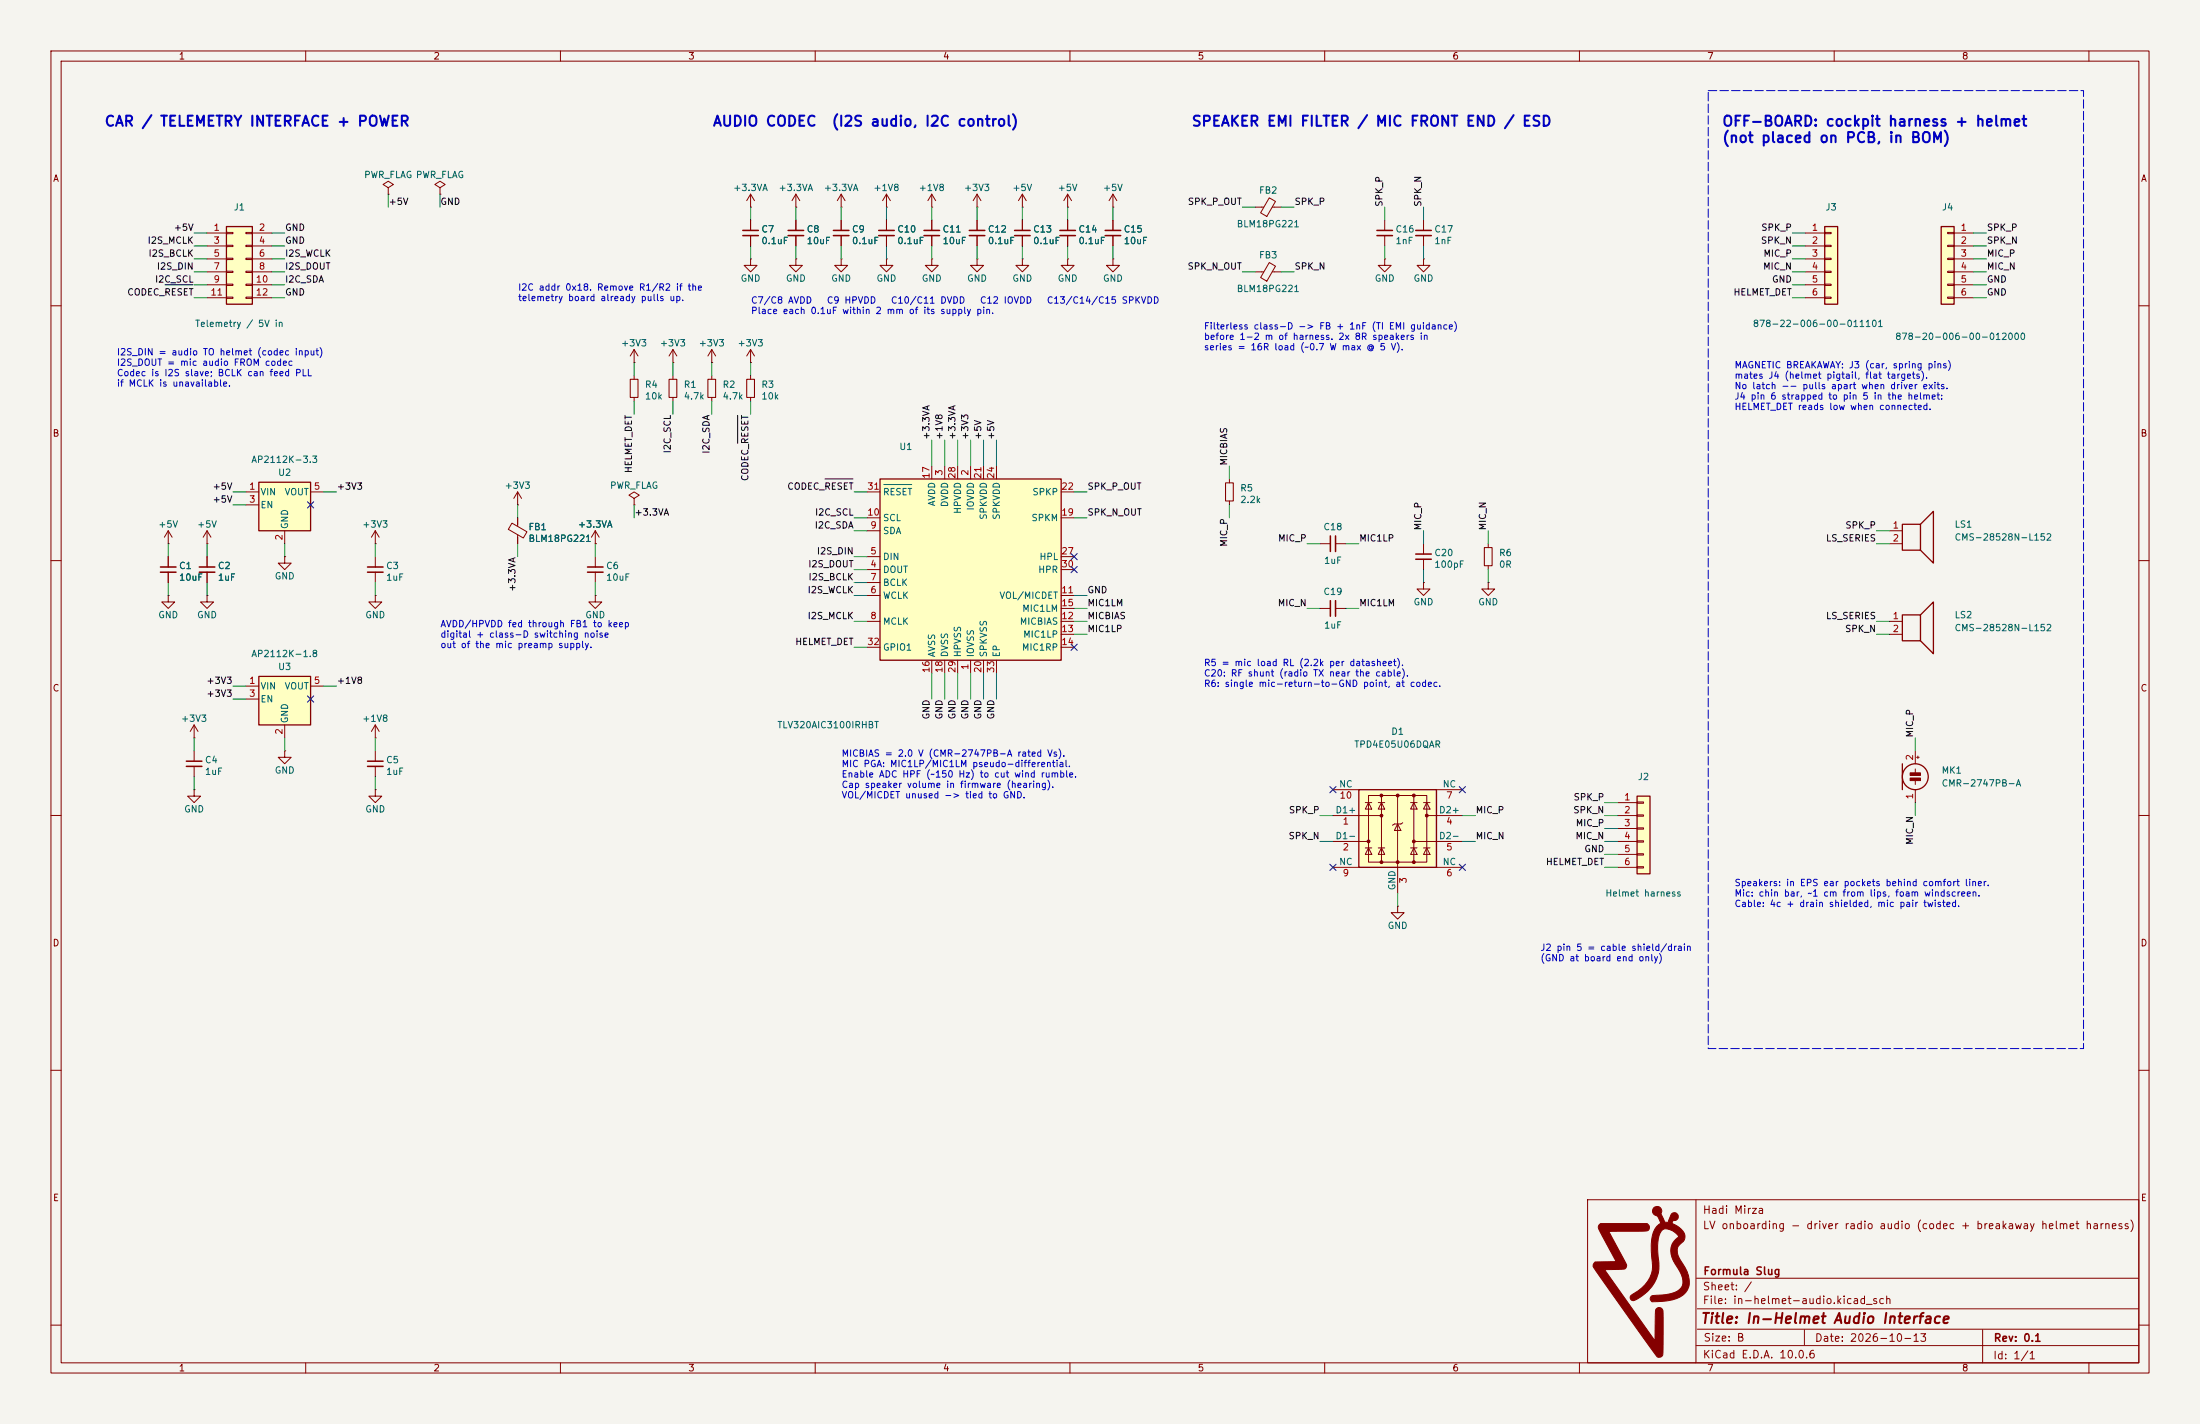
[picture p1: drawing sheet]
<svg xmlns="http://www.w3.org/2000/svg" width="432mm" height="279mm" viewBox="0 0 432 279" stroke-linecap="round" stroke-linejoin="round" font-family="sans-serif">
<path d="M0 0h431.8v279.4h-431.8z" fill="#f5f4ef" stroke="#f5f4ef" stroke-width=".2"/>
<g fill="none" stroke="#840000" stroke-width=".2">
<path d="M10 10h411.8v259.4h-411.8zM12 12h407.8v255.4h-407.8zM60 10v2M110 10v2M160 10v2M210 10v2M260 10v2M310 10v2M360 10v2M410 10v2M76.2 36.8l1-.6-1-.6-1 .6 1 .6v1.3M76.2 38.1h.1"/>
<path d="M86.4 36.8l1-.6-1-.6-1.1 .6 1.1 .6v1.3M86.4 38.1h.1M156.2 43.2v2M156.2 46.2v2.1M246.4 53.3h1.6M249.1 51.5l1.2 .7-1.7 3-1.2-.7zM249.7 53.3h1.8M271.8 43.2v2M271.8 46.2v2.1M279.4 43.2v2M279.4 46.2v2.1M10 60h2"/>
<path d="M419.8 60h2M10 110h2M259.1 106.7h2M259.1 119.4h2M262.1 106.7h2.1M262.1 119.4h2.1M370.8 104.1h2.6M370.8 106.7h2.6M419.8 110h2M370.8 121.9h2.6M370.8 124.5h2.6M10 160h2"/>
<path d="M38.1 147.3v2.1M38.1 150.4v2M375.9 147.3v2.6M375.9 150.9v.7M375.9 153.2v.7M375.9 154.9v2.6M376.2 148.6h.5M376.4 148.3v.5M419.8 160h2M10 210h2M419.8 210h2M311.6 235.4h108.2v32h-108.2z"/>
<path d="M332.9 235.4v32M10 260h2M332.9 250.8h86.8M333.1 256.8h86.6M419.8 260h2M60 267.4v2M110 267.4v2M160 267.4v2M210 267.4v2M260 267.4v2M310 267.4v2M332.9 264h86.9"/>
<path d="M333.1 260.8h86.6M354.2 260.9v3M360 267.4v2M389.1 260.9v6.5M410 267.4v2"/>
</g>
<g fill="#840000" stroke="#840000" stroke-width=".2">
<path d="M313.9 240.3l.2-.2h9.2a.82 .82 0 0 1 .4 1 .82 .82 0 0 1-1.1 .5l-6.8 .1 3.4 6.4a.72 .72 0 0 1-.8 .9l-3.5 .1 9.9 14 .1-5.5a.78 .78 0 0 1 .7-1 .78 .78 0 0 1 .8 .9v7.6a.84 .84 0 0 1-.2 1 .84 .84 0 0 1-1 .1l-12.5-17.7v-.4l.4-.5 4.1-.1-3.4-6.2a.8 .8 0 0 1 .1-1z"/>
<path d="M324.6 237a.93 .93 0 0 1 1.2-.1 .93 .93 0 0 1 .2 1.3l.5 1.1a.56 .56 0 0 0 .3 .5 .56 .56 0 0 0 .6 0l.4-.9a.82 .82 0 0 1 .7-1 .82 .82 0 0 1 .9 .8 .88 .88 0 0 1-1 .8l-.2 .6a4 4 0 0 1 2.5 2.4 1.93 1.93 0 0 1-1 1.7 2.38 2.38 0 0 0 .1 3.1 6.2 6.2 0 0 1 1.7 5.1 3.8 3.8 0 0 1-3.2 2.6l-2 .3-2.1 .1a.72 .72 0 0 1-.2-.9 .72 .72 0 0 1 .9-.3 7 7 0 0 0 4.8-1.3 2.65 2.65 0 0 0 0-3.4 8.3 8.3 0 0 1-1.8-4.1 3.8 3.8 0 0 1 1.6-2.8 3.2 3.2 0 0 0-2.8-1.5 2.7 2.7 0 0 0-1.3 2.6v2.5a7.4 7.4 0 0 1-3.9 8.6l-.4 .2a.66 .66 0 0 1-1 0 .66 .66 0 0 1 .3-1 6.4 6.4 0 0 0 3.9-5.7l-.1-1.4a14 14 0 0 1 .3-5.1 3.2 3.2 0 0 1 1.5-1.8l-.7-1.4a.98 .98 0 0 1-.7-1.6z"/>
<path d="M374.9 151.6h2v.5h-2z"/>
<path d="M374.9 152.7h2v.5h-2z"/>
</g>
<path d="M154.7 45.2h3M154.7 46.2h3M270.3 45.2h3M270.3 46.2h3M277.9 45.2h3M277.9 46.2h3M261.1 105.2v3M261.1 117.9v3M262.1 105.2v3M262.1 117.9v3M36.6 149.4h3M36.6 150.4h3" fill="none" stroke="#840000" stroke-width=".3"/>
<g fill="none" stroke="#840000" stroke-width=".25">
<path d="M373.4 102.9h3.5v5.1h-3.5zM376.9 102.9l2.6-2.6v10.2l-2.6-2.5M373.4 120.7h3.5v5h-3.5zM376.9 120.7l2.6-2.6v10.2l-2.6-2.6M373.4 149.9v5"/>
<circle cx="375.9" cy="152.4" r="2.54"/>
</g>
<path d="M44.4 44.5h5.1v15.2h-5.1z" fill="#ffffc2"/>
<path d="M44.4 44.5h5.1v15.2h-5.1z" fill="none" stroke="#840000" stroke-width=".25"/>
<g fill="none" stroke="#840000" stroke-width=".2">
<path d="M200.7 38.1l-.8 1.3M200.7 38.1l.7 1.3M200.7 38.1v2.5M209.5 38.1v2.5M209.5 38.1l-.7 1.3M209.5 38.1l.8 1.3M218.4 38.1v2.5M218.4 38.1l-.7 1.3M218.4 38.1l.8 1.3M249.1 38.8l1.2 .7-1.7 3-1.2-.7zM40.6 45.7h3.8M40.6 48.3h3.8"/>
<path d="M40.6 50.8h3.8M40.6 53.3h3.8M40.6 55.9h3.8M40.6 58.4h3.8M44.4 45.6h1.3v.2h-1.3zM44.4 48.1h1.3v.3h-1.3zM44.4 50.7h1.3v.2h-1.3zM44.4 53.2h1.3v.3h-1.3zM44.4 55.8h1.3v.2h-1.3zM44.4 58.3h1.3v.2h-1.3zM48.3 45.6h1.2v.2h-1.2zM48.3 48.1h1.2v.3h-1.2z"/>
<path d="M48.3 50.7h1.2v.2h-1.2zM48.3 53.2h1.2v.3h-1.2zM48.3 55.8h1.2v.2h-1.2zM48.3 58.3h1.2v.2h-1.2zM49.5 45.7h3.8M49.5 48.3h3.8M49.5 50.8h3.8M49.5 53.3h3.8M49.5 55.9h3.8M49.5 58.4h3.8M200.7 40.6h.1M200.7 50.8v1.3h1.2l-1.2 1.2-1.3-1.2h1.3"/>
<path d="M200.7 50.8h.1M200.7 43.2v2M200.7 46.2v2.1M209.5 50.8v1.3h1.3l-1.3 1.2-1.2-1.2h1.2M209.5 50.8h.1M209.5 40.6h.1M209.5 43.2v2M209.5 46.2v2.1M218.4 40.6h.1M218.4 50.8v1.3h1.3l-1.3 1.2-1.2-1.2h1.2M218.4 50.8h.1M218.4 43.2v2"/>
<path d="M218.4 46.2v2.1M246.4 40.6h1.6M249.7 40.6h1.8M240.5 94.7h1.6v3.6h-1.6zM241.3 94v.7M241.3 98.3v.8"/>
</g>
<path d="M199.1 45.2h3.1M199.1 46.2h3.1M208 45.2h3.1M208 46.2h3.1M216.9 45.2h3.1M216.9 46.2h3.1" fill="none" stroke="#840000" stroke-width=".3"/>
<path d="M172.7 94h35.6v35.5h-35.6z" fill="#ffffc2"/>
<path d="M172.7 94h35.6v35.5h-35.6z" fill="none" stroke="#840000" stroke-width=".25"/>
<g fill="none" stroke="#840000" stroke-width=".2">
<path d="M271.8 50.8v1.3h1.2l-1.2 1.2-1.3-1.2h1.3M271.8 50.8h.1M279.4 50.8v1.3h1.3l-1.3 1.2-1.3-1.2h1.3M279.4 50.8h.1M170.2 96.5h2.5M182.9 91.4v2.6M185.4 91.4v2.6M188 91.4v2.6M190.5 91.4v2.6M193 91.4v2.6M195.6 91.4v2.6M208.3 96.5h2.5"/>
<path d="M170.2 111.8h2.5M170.2 109.2h2.5M170.2 116.8h2.5M170.2 114.3h2.5M170.2 104.1h2.5M170.2 101.6h2.5M208.3 111.8h2.5M208.3 109.2h2.5M208.3 116.8h2.5M208.3 101.6h2.5M208.3 119.4h2.5M170.2 121.9h2.5"/>
<path d="M170.2 127h2.5M182.9 129.5v2.6M185.4 129.5v2.6M188 129.5v2.6M190.5 129.5v2.6M193 129.5v2.6M195.6 129.5v2.6M208.3 121.9h2.5M208.3 124.5h2.5M208.3 127h2.5M274.3 177.8v1.3h1.3l-1.3 1.2-1.3-1.2h1.3M274.3 177.8h.1"/>
</g>
<path d="M173.5 95.1h5.4" fill="none" stroke="#006464" stroke-width=".2"/>
<path d="M266.7 154.9h15.2v15.3h-15.2z" fill="#ffffc2"/>
<g fill="none" stroke="#840000" stroke-width=".2">
<path d="M279.4 114.3v1.3h1.3l-1.3 1.2-1.3-1.2h1.3M279.4 114.3h.1M279.4 106.7v2M279.4 109.7v2.1M291.3 107.4h1.6v3.6h-1.6zM292.1 114.3v1.3h1.3l-1.3 1.2-1.3-1.2h1.3M292.1 114.3h.1M292.1 106.7v.7M292.1 111v.8M261.6 154.9h5.1M268 157.5h1.2M268.6 156.1h11.4v13.1h-11.4z"/>
<path d="M268.6 157.5l.6 1.3h-1.2zM270.5 157.5h1.3M271.1 157.5l.7 1.3h-1.3zM271.1 156.1v13.1M274.3 156.1v19.2M276.9 157.5h1.2M277.5 157.5l.6 1.3h-1.2zM277.5 156.1v13.1M279.4 157.5h1.3M280 157.5l.7 1.3h-1.3zM281.9 154.9h5.1M261.6 160h9.5"/>
<path d="M261.6 165.1h7M261.6 170.2h5.1M268 166.4h1.2M268.6 166.4l.6 1.2h-1.2zM270.5 166.4h1.3M271.1 166.4l.7 1.2h-1.3zM274.3 161.7l.7 1.2h-1.3zM275.3 161.4l-.3 .3h-1.3l-.4 .2M276.9 166.4h1.2M277.5 166.4l.6 1.2h-1.2zM277.5 165.1h9.5M279.4 166.4h1.3"/>
<path d="M280 166.4l.7 1.2h-1.3zM280 160h7M281.9 170.2h5.1"/>
</g>
<path d="M266.7 154.9h15.2v15.3h-15.2z" fill="none" stroke="#840000" stroke-width=".25"/>
<g fill="#840000" stroke="#840000" stroke-width=".2">
<circle cx="268.6" cy="165.1" r=".28"/>
<circle cx="271.1" cy="156.1" r=".28"/>
<circle cx="271.1" cy="160" r=".28"/>
<circle cx="271.1" cy="169.2" r=".28"/>
<circle cx="274.3" cy="156.1" r=".28"/>
<circle cx="274.3" cy="169.2" r=".28"/>
<circle cx="277.5" cy="156.1" r=".28"/>
<circle cx="277.5" cy="165.1" r=".28"/>
<circle cx="277.5" cy="169.2" r=".28"/>
<circle cx="280" cy="160" r=".28"/>
</g>
<path d="M277.9 108.7h3M277.9 109.7h3" fill="none" stroke="#840000" stroke-width=".3"/>
<path d="M321.3 156.2h2.5v15.3h-2.5z" fill="#ffffc2"/>
<path d="M321.3 156.2h2.5v15.3h-2.5z" fill="none" stroke="#840000" stroke-width=".25"/>
<path d="M317.5 157.5h3.8M321.3 157.4h1.3v.2h-1.3zM321.3 159.9h1.3v.2h-1.3zM317.5 160h3.8M317.5 162.6h3.8M317.5 165.1h3.8M317.5 167.6h3.8M317.5 170.2h3.8M321.3 162.4h1.3v.3h-1.3zM321.3 165h1.3v.2h-1.3zM321.3 167.5h1.3v.3h-1.3zM321.3 170.1h1.3v.2h-1.3z" fill="none" stroke="#840000" stroke-width=".2"/>
<path d="M358.1 44.5h2.6v15.2h-2.6z" fill="#ffffc2"/>
<path d="M358.1 44.5h2.6v15.2h-2.6z" fill="none" stroke="#840000" stroke-width=".25"/>
<path d="M354.3 45.7h3.8M354.3 48.3h3.8M354.3 50.8h3.8M354.3 53.3h3.8M354.3 55.9h3.8M354.3 58.4h3.8M358.1 45.6h1.3v.2h-1.3zM358.1 48.1h1.3v.3h-1.3zM358.1 50.7h1.3v.2h-1.3zM358.1 53.2h1.3v.3h-1.3zM358.1 55.8h1.3v.2h-1.3zM358.1 58.3h1.3v.2h-1.3z" fill="none" stroke="#840000" stroke-width=".2"/>
<path d="M381 44.5h2.5v15.2h-2.5z" fill="#ffffc2"/>
<path d="M381 44.5h2.5v15.2h-2.5z" fill="none" stroke="#840000" stroke-width=".25"/>
<g fill="none" stroke="#840000" stroke-width=".2">
<path d="M147.3 50.8v1.3h1.3l-1.3 1.2-1.3-1.2h1.3M147.3 50.8h.1M147.3 43.2v2M147.3 46.2v2.1M156.2 50.8v1.3h1.3l-1.3 1.2-1.3-1.2h1.3M156.2 50.8h.1M165.1 50.8v1.3h1.3l-1.3 1.2-1.3-1.2h1.3M165.1 50.8h.1M165.1 43.2v2M165.1 46.2v2.1M174 50.8v1.3h1.3l-1.3 1.2-1.3-1.2h1.3M174 50.8h.1"/>
<path d="M174 43.2v2M174 46.2v2.1M182.9 50.8v1.3h1.2l-1.2 1.2-1.3-1.2h1.3M182.9 50.8h.1M191.8 50.8v1.3h1.2l-1.2 1.2-1.3-1.2h1.3M191.8 50.8h.1M382.3 45.6h1.2v.2h-1.2zM382.3 48.1h1.2v.3h-1.2zM382.3 50.7h1.2v.2h-1.2zM382.3 53.2h1.2v.3h-1.2zM382.3 55.8h1.2v.2h-1.2zM382.3 58.3h1.2v.2h-1.2z"/>
<path d="M383.5 45.7h3.8M383.5 48.3h3.8M383.5 50.8h3.8M383.5 53.3h3.8M383.5 55.9h3.8M383.5 58.4h3.8M124.5 71.1h.1M124.5 68.6l-.8 1.3M124.5 68.6l.7 1.3M124.5 68.6v2.5M132.1 71.1h.1M132.1 68.6l-.8 1.3"/>
<path d="M132.1 68.6l.7 1.3M132.1 68.6v2.5M138.9 74.4h1.6v3.6h-1.6zM139.7 71.1h.1M139.7 68.6l-.8 1.3M139.7 68.6l.8 1.3M139.7 68.6v2.5M139.7 73.7v.7M139.7 78v.7M146.6 74.4h1.5v3.6h-1.5zM147.3 71.1h.1M147.3 68.6v2.5"/>
<path d="M147.3 73.7v.7M147.3 78v.7M147.3 68.6l-.7 1.3M147.3 68.6l.8 1.3M101.6 99.1h.1M101.6 96.5l-.8 1.3M101.6 96.5l.8 1.3M101.6 96.5v2.6M100.5 102.6l2.9 1.7-.7 1.3-2.9-1.7zM101.6 101.6v1.7M101.6 104.9v1.8M116.8 116.8v1.3h1.3l-1.3 1.3-1.2-1.3h1.2"/>
<path d="M116.8 116.8h.1M116.8 106.7h.1M116.8 104.1l-.7 1.3M116.8 104.1l.8 1.3M116.8 104.1v2.6M116.8 109.2v2.1M116.8 112.3v2M73.7 144.8h.1M73.7 154.9v1.3h1.2l-1.2 1.3-1.3-1.3h1.3M73.7 154.9h.1M73.7 142.2v2.6M73.7 147.3v2.1"/>
<path d="M73.7 150.4v2M73.7 142.2l-.8 1.3M73.7 142.2l.7 1.3"/>
</g>
<path d="M145.8 45.2h3M145.8 46.2h3M163.6 45.2h3M163.6 46.2h3M172.5 45.2h3M172.5 46.2h3M115.3 111.3h3.1M115.3 112.3h3.1M72.1 149.4h3.1M72.1 150.4h3.1" fill="none" stroke="#840000" stroke-width=".3"/>
<path d="M50.8 94.6h10.2v9.5h-10.2z" fill="#ffffc2"/>
<path d="M50.8 94.6h10.2v9.5h-10.2z" fill="none" stroke="#840000" stroke-width=".25"/>
<g fill="none" stroke="#840000" stroke-width=".2">
<path d="M147.3 38.1l-.7 1.3M147.3 38.1l.8 1.3M147.3 38.1v2.5M156.2 38.1l-.8 1.3M156.2 38.1l.8 1.3M156.2 38.1v2.5M165.1 38.1l-.8 1.3M165.1 38.1l.8 1.3M165.1 38.1v2.5M174 38.1l-.8 1.3M174 38.1l.8 1.3M174 38.1v2.5"/>
<path d="M182.9 38.1v2.5M182.9 38.1l-.8 1.3M182.9 38.1l.7 1.3M191.8 38.1v2.5M191.8 38.1l-.8 1.3M191.8 38.1l.7 1.3M147.3 40.6h.1M156.2 40.6h.1M165.1 40.6h.1M174 40.6h.1M182.9 40.6h.1M182.9 43.2v2"/>
<path d="M182.9 46.2v2.1M191.8 40.6h.1M191.8 43.2v2M191.8 46.2v2.1M123.7 74.4h1.5v3.6h-1.5zM124.5 73.7v.7M124.5 78v.7M131.3 74.4h1.5v3.6h-1.5zM132.1 73.7v.7M132.1 78v.7M48.3 96.5h2.5M48.3 99.1h2.5"/>
<path d="M61 96.5h2.5M124.5 97.8l1-.6-1-.7-1.1 .7 1.1 .6v1.3M124.5 99.1h.1M33 106.7h.1M33 116.8v1.3h1.3l-1.3 1.3-1.3-1.3h1.3M33 116.8h.1M33 104.1l-.7 1.3M33 104.1l.8 1.3M33 104.1v2.6M33 109.2v2.1M33 112.3v2M40.6 106.7h.1"/>
<path d="M40.6 116.8v1.3h1.3l-1.3 1.3-1.2-1.3h1.2M40.6 116.8h.1M40.6 104.1v2.6M40.6 109.2v2.1M40.6 112.3v2M40.6 104.1l-.7 1.3M40.6 104.1l.8 1.3M55.9 109.2v1.3h1.2l-1.2 1.3-1.3-1.3h1.3M55.9 109.2h.1M55.9 104.1v2.6M73.7 106.7h.1M73.7 116.8v1.3h1.2l-1.2 1.3-1.3-1.3h1.3"/>
<path d="M73.7 116.8h.1M73.7 104.1v2.6M73.7 109.2v2.1M73.7 112.3v2M73.7 104.1l-.8 1.3M73.7 104.1l.7 1.3M38.1 154.9v1.3h1.3l-1.3 1.3-1.3-1.3h1.3M38.1 154.9h.1"/>
</g>
<path d="M181.4 45.2h3M181.4 46.2h3M190.2 45.2h3.1M190.2 46.2h3.1M31.5 111.3h3M31.5 112.3h3M39.1 111.3h3.1M39.1 112.3h3.1M72.1 111.3h3.1M72.1 112.3h3.1" fill="none" stroke="#840000" stroke-width=".3"/>
<path d="M50.8 132.7h10.2v9.5h-10.2z" fill="#ffffc2"/>
<path d="M50.8 132.7h10.2v9.5h-10.2z" fill="none" stroke="#840000" stroke-width=".25"/>
<g fill="none" stroke="#840000" stroke-width=".2">
<path d="M147.3 43.2v2M147.3 46.2v2.1M156.2 43.2v2M156.2 46.2v2.1M165.1 43.2v2M165.1 46.2v2.1M174 43.2v2M174 46.2v2.1M182.9 43.2v2M182.9 46.2v2.1M191.8 43.2v2M191.8 46.2v2.1"/>
<path d="M200.7 43.2v2M200.7 46.2v2.1M209.5 43.2v2M209.5 46.2v2.1M218.4 43.2v2M218.4 46.2v2.1M33 109.2v2.1M33 112.3v2M40.6 109.2v2.1M40.6 112.3v2M101.6 101.6v1.3M101.6 105.4v1.3"/>
<path d="M116.8 106.7h.1M48.3 134.6h2.5M48.3 137.2h2.5M61 134.6h2.5M38.1 144.8h.1M38.1 142.2l-.8 1.3M38.1 142.2l.8 1.3M38.1 142.2v2.6M55.9 147.3v1.3h1.2l-1.2 1.3-1.3-1.3h1.3M55.9 147.3h.1M55.9 142.2v2.6"/>
</g>
<path d="M32.4 55.9h5.5M144.8 81.5v5.5M161.9 94h5.5" fill="none" stroke="#0f0f0f" stroke-width=".2"/>
<g fill="none" stroke="#009600" stroke-width=".2">
<path d="M76.2 38.1v2.5M86.4 38.1v2.5M38.1 48.3h2.5M38.1 53.3h2.5M38.1 58.4h2.5M38.1 55.9h2.5M38.1 45.7h2.5M38.1 50.8h2.5M53.3 48.3h2.6M53.3 53.3h2.6M53.3 58.4h2.6M53.3 55.9h2.6"/>
<path d="M53.3 45.7h2.6M53.3 50.8h2.6M147.3 40.6v2.6M147.3 48.3v2.5M156.2 40.6v2.6M156.2 48.3v2.5M165.1 40.6v2.6M165.1 48.3v2.5M174 40.6v2.6M174 48.3v2.5M182.9 40.6v2.6M182.9 48.3v2.5"/>
<path d="M191.8 40.6v2.6M191.8 48.3v2.5M200.7 40.6v2.6M200.7 48.3v2.5M209.5 40.6v2.6M209.5 48.3v2.5M218.4 40.6v2.6M218.4 48.3v2.5M243.8 53.3h2.6M243.8 40.6h2.6M251.5 53.3h2.5M251.5 40.6h2.5"/>
<path d="M271.8 40.6v2.6M271.8 48.3v2.5M279.4 40.6v2.6M279.4 48.3v2.5M351.8 48.3h2.5M351.8 53.3h2.5M351.8 58.4h2.5M351.8 55.9h2.5M351.8 45.7h2.5M351.8 50.8h2.5M387.3 48.3h2.6M387.3 53.3h2.6"/>
<path d="M387.3 58.4h2.6M387.3 55.9h2.6M387.3 45.7h2.6M387.3 50.8h2.6M124.5 71.1v2.6M124.5 78.7v2.6M132.1 71.1v2.6M132.1 78.7v2.6M139.7 71.1v2.6M139.7 78.7v2.6M147.3 71.1v2.6M147.3 78.7v2.6"/>
<path d="M45.7 96.5h2.6M45.7 99.1h2.6M63.5 96.5h2.5M101.6 99.1v2.5M124.5 99.1v2.5M167.6 96.5h2.6M182.9 86.4v5M185.4 86.4v5M188 86.4v5M190.5 86.4v5M193 86.4v5M195.6 86.4v5"/>
<path d="M210.8 96.5h2.6M241.3 91.4v2.6M241.3 99.1v2.5M33 106.7v2.5M33 114.3v2.5M40.6 106.7v2.5M40.6 114.3v2.5M55.9 106.7v2.5M73.7 106.7v2.5M73.7 114.3v2.5M101.6 106.7v2.5M116.8 106.7v2.5"/>
<path d="M116.8 114.3v2.5M167.6 116.8h2.6M167.6 114.3h2.6M167.6 109.2h2.6M167.6 101.6h2.6M167.6 104.1h2.6M167.6 111.8h2.6M210.8 116.8h2.6M210.8 101.6h2.6M210.8 119.4h2.6M256.5 106.7h2.6M256.5 119.4h2.6"/>
<path d="M264.2 106.7h2.5M264.2 119.4h2.5M279.4 104.1v2.6M279.4 111.8v2.5M292.1 104.1v2.6M292.1 111.8v2.5M368.3 106.7h2.5M368.3 104.1h2.5M45.7 137.2h2.6M45.7 134.6h2.6M63.5 134.6h2.5M167.6 121.9h2.6"/>
<path d="M167.6 127h2.6M182.9 132.1v5.1M185.4 132.1v5.1M188 132.1v5.1M190.5 132.1v5.1M193 132.1v5.1M195.6 132.1v5.1M210.8 121.9h2.6M210.8 124.5h2.6M368.3 121.9h2.5M368.3 124.5h2.5M38.1 144.8v2.5"/>
<path d="M38.1 152.4v2.5M55.9 144.8v2.5M73.7 144.8v2.5M73.7 152.4v2.5M315 157.5h2.5M375.9 144.8v2.5M375.9 157.5v2.5M259.1 160h2.5M259.1 165.1h2.5M274.3 175.3v2.5M287 160h2.6M287 165.1h2.6"/>
<path d="M315 160h2.5M315 165.1h2.5M315 167.6h2.5M315 162.6h2.5M315 170.2h2.5"/>
</g>
<g fill="none" stroke="#000084" stroke-width=".2">
<path d="M60.4 98.5l1.2 1.2M61.6 98.5l-1.2 1.2M210.2 108.6l1.2 1.2M210.2 111.2l1.2 1.2M211.4 108.6l-1.2 1.2M211.4 111.2l-1.2 1.2M60.4 136.6l1.2 1.2M61.6 136.6l-1.2 1.2M210.2 126.4l1.2 1.2M211.4 126.4l-1.2 1.2M261 154.3l1.2 1.2M262.2 154.3l-1.2 1.2"/>
<path d="M286.4 154.3l1.2 1.2M287.6 154.3l-1.2 1.2M261 169.6l1.2 1.2M262.2 169.6l-1.2 1.2M286.4 169.6l1.2 1.2M287.6 169.6l-1.2 1.2"/>
</g>
<path d="M335.3 17.8h73.6v187.9h-73.6z" fill="none" stroke="#0000c2" stroke-width=".2" stroke-dasharray="1.7 .6"/>
<g font-size="2" fill="#0000c2">
<text x="20.4" y="25.3">CAR / TELEMETRY INTERFACE + POWER</text>
<text x="139.8" y="25.3">AUDIO CODEC</text>
<text x="163.1" y="25.3">(I2S audio, I2C control)</text>
<text x="233.7" y="25.3">SPEAKER EMI FILTER / MIC FRONT END / ESD</text>
<text x="337.9" y="25.3">OFF-BOARD: cockpit harness + helmet</text>
<text x="337.9" y="28.5">(not placed on PCB, in BOM)</text>
</g>
<text font-size="2" fill="#840000" x="333.6" y="260.2">Title: In-Helmet Audio Interface</text>
<g font-size="1.5" fill="#840000">
<text x="334.1" y="238.5">Hadi Mirza</text>
<text x="334.1" y="241.5">LV onboarding - driver radio audio (codec + breakaway helmet harness)</text>
<text x="334.2" y="250.5">Formula Slug</text>
<text x="334.1" y="256.2">File: in-helmet-audio.kicad_sch</text>
<text x="334.1" y="253.5">Sheet: /</text>
<text x="334.2" y="263.6">Size: B</text>
<text x="356.1" y="263.6">Date: 2026-10-13</text>
<text x="391.2" y="263.6">Rev: 0.1</text>
<text x="334.1" y="266.9">KiCad E.D.A. 10.0.6</text>
<text x="391.1" y="267.1">Id: 1/1</text>
</g>
<g font-size="1.3" fill="#840000">
<text x="35" y="12">1</text>
<text x="85" y="12">2</text>
<text x="135" y="12">3</text>
<text x="185" y="12">4</text>
<text x="235" y="12">5</text>
<text x="285" y="12">6</text>
<text x="335" y="12">7</text>
<text x="385" y="12">8</text>
<text x="10.3" y="36">A</text>
<text x="420.1" y="36">A</text>
<text x="10.2" y="86">B</text>
<text x="420" y="86">B</text>
<text x="10.2" y="136">C</text>
<text x="420" y="136">C</text>
<text x="10.2" y="186">D</text>
<text x="420" y="186">D</text>
<text x="10.3" y="236">E</text>
<text x="420.1" y="236">E</text>
<text x="35" y="269.4">1</text>
<text x="85" y="269.4">2</text>
<text x="135" y="269.4">3</text>
<text x="185" y="269.4">4</text>
<text x="235" y="269.4">5</text>
<text x="285" y="269.4">6</text>
<text x="335" y="269.4">7</text>
<text x="385" y="269.4">8</text>
</g>
<g font-size="1.3" fill="#006464">
<text x="71.4" y="35.3">PWR_FLAG PWR_FLAG</text>
<text x="45.8" y="41.6">J1</text>
<text x="143.8" y="37.8">+3.3VA</text>
<text x="152.7" y="37.8">+3.3VA</text>
<text x="161.6" y="37.8">+3.3VA</text>
<text x="171.3" y="37.8">+1V8</text>
<text x="180.2" y="37.8">+1V8</text>
<text x="189.1" y="37.8">+3V3</text>
<text x="198.6" y="37.8">+5V</text>
<text x="207.5" y="37.8">+5V</text>
<text x="216.4" y="37.8">+5V</text>
<text x="247" y="38.3">FB2</text>
<text x="358.2" y="41.6">J3</text>
<text x="381.1" y="41.6">J4</text>
<text x="149.3" y="45.9">C7</text>
<text x="158.2" y="45.9">C8</text>
<text x="167.1" y="45.9">C9</text>
<text x="176" y="45.9">C10</text>
<text x="184.9" y="45.9">C11</text>
<text x="193.8" y="45.9">C12</text>
<text x="202.7" y="45.9">C13</text>
<text x="211.6" y="45.9">C14</text>
<text x="220.5" y="45.9">C15</text>
<text x="242.6" y="44.9">BLM18PG221</text>
<text x="273.8" y="45.9">C16</text>
<text x="281.4" y="45.9">C17</text>
<text x="149.3" y="48.2">0.1uF</text>
<text x="158.2" y="48.2">10uF</text>
<text x="167.1" y="48.2">0.1uF</text>
<text x="176" y="48.2">0.1uF</text>
<text x="184.9" y="48.2">10uF</text>
<text x="193.8" y="48.2">0.1uF</text>
<text x="202.7" y="48.2">0.1uF</text>
<text x="211.6" y="48.2">0.1uF</text>
<text x="220.5" y="48.2">10uF</text>
<text x="247" y="51">FB3</text>
<text x="273.8" y="48.2">1nF</text>
<text x="281.4" y="48.2">1nF</text>
<text x="145.3" y="55.6">GND</text>
<text x="154.1" y="55.6">GND</text>
<text x="163" y="55.6">GND</text>
<text x="171.9" y="55.6">GND</text>
<text x="180.8" y="55.6">GND</text>
<text x="189.7" y="55.6">GND</text>
<text x="198.6" y="55.6">GND</text>
<text x="207.5" y="55.6">GND</text>
<text x="216.4" y="55.6">GND</text>
<text x="242.6" y="57.6">BLM18PG221</text>
<text x="269.7" y="55.6">GND</text>
<text x="277.3" y="55.6">GND</text>
<text x="38.2" y="64.5">Telemetry / 5V in</text>
<text x="343.9" y="64.5">878-22-006-00-011101</text>
<text x="121.8" y="68.3">+3V3</text>
<text x="129.4" y="68.3">+3V3</text>
<text x="137" y="68.3">+3V3</text>
<text x="144.7" y="68.3">+3V3</text>
<text x="371.9" y="67">878-20-006-00-012000</text>
<text x="126.5" y="76.4">R4</text>
<text x="134.1" y="76.4">R1</text>
<text x="141.7" y="76.4">R2</text>
<text x="149.3" y="76.4">R3</text>
<text x="126.5" y="78.7">10k</text>
<text x="134.1" y="78.7">4.7k</text>
<text x="141.7" y="78.7">4.7k</text>
<text x="149.3" y="78.7">10k</text>
<text x="176.4" y="88.6">U1</text>
<text x="49.2" y="91.1">AP2112K-3.3</text>
<text x="54.5" y="93.7">U2</text>
<text x="51" y="97.5">VIN</text>
<text x="51" y="100">EN</text>
<text x="55.8" y="97.5">VOUT</text>
<text x="98.9" y="96.2">+3V3</text>
<text x="119.6" y="96.2">PWR_FLAG</text>
<text x="173.2" y="97.5">RESET</text>
<text x="183.8" y="99.4" transform="rotate(-90 183.8 99.4)">AVDD</text>
<text x="186.4" y="99.6" transform="rotate(-90 186.4 99.6)">DVDD</text>
<text x="188.9" y="100.9" transform="rotate(-90 188.9 100.9)">HPVDD</text>
<text x="191.5" y="100.3" transform="rotate(-90 191.5 100.3)">IOVDD</text>
<text x="202.5" y="97.5">SPKP</text>
<text x="243.3" y="96.7">R5</text>
<text x="243.3" y="99">2.2k</text>
<text x="31" y="103.8">+5V</text>
<text x="38.6" y="103.8">+5V</text>
<text x="56.8" y="103.9" transform="rotate(-90 56.8 103.9)">GND</text>
<text x="71" y="103.8">+3V3</text>
<text x="103.6" y="104.3">FB1</text>
<text x="103.6" y="106.6">BLM18PG221</text>
<text x="113.3" y="103.8">+3.3VA</text>
<text x="173.2" y="105.1">SDA</text>
<text x="173.2" y="102.6">SCL</text>
<text x="194" y="102.1" transform="rotate(-90 194 102.1)">SPKVDD</text>
<text x="196.5" y="102.1" transform="rotate(-90 196.5 102.1)">SPKVDD</text>
<text x="202.3" y="102.6">SPKM</text>
<text x="259.6" y="104.3">C18</text>
<text x="383.5" y="103.8">LS1</text>
<text x="383.5" y="106.4">CMS-28528N-L152</text>
<text x="35" y="112">C1</text>
<text x="42.7" y="112">C2</text>
<text x="53.8" y="114">GND</text>
<text x="75.7" y="112">C3</text>
<text x="118.9" y="112">C6</text>
<text x="173.2" y="112.7">DOUT</text>
<text x="173.2" y="110.2">DIN</text>
<text x="203.7" y="112.7">HPR</text>
<text x="203.9" y="110.2">HPL</text>
<text x="259.8" y="110.9">1uF</text>
<text x="281.4" y="109.4">C20</text>
<text x="281.4" y="111.7">100pF</text>
<text x="294.1" y="109.4">R6</text>
<text x="294.1" y="111.7">0R</text>
<text x="35" y="114.2">10uF</text>
<text x="42.7" y="114.2">1uF</text>
<text x="75.7" y="114.2">1uF</text>
<text x="118.9" y="114.2">10uF</text>
<text x="173.2" y="117.8">WCLK</text>
<text x="173.2" y="115.3">BCLK</text>
<text x="196.1" y="117.8">VOL/MICDET</text>
<text x="259.6" y="117">C19</text>
<text x="277.3" y="119.1">GND</text>
<text x="290" y="119.1">GND</text>
<text x="31" y="121.6">GND</text>
<text x="38.6" y="121.6">GND</text>
<text x="71.6" y="121.6">GND</text>
<text x="114.8" y="121.6">GND</text>
<text x="173.2" y="122.9">MCLK</text>
<text x="200" y="122.9">MICBIAS</text>
<text x="200.5" y="120.3">MIC1LM</text>
<text x="200.7" y="125.4">MIC1LP</text>
<text x="259.8" y="123.6">1uF</text>
<text x="383.5" y="121.6">LS2</text>
<text x="383.5" y="124.2">CMS-28528N-L152</text>
<text x="49.2" y="129.2">AP2112K-1.8</text>
<text x="54.5" y="131.8">U3</text>
<text x="173.2" y="128">GPIO1</text>
<text x="183.8" y="129.1" transform="rotate(-90 183.8 129.1)">AVSS</text>
<text x="186.4" y="129.1" transform="rotate(-90 186.4 129.1)">DVSS</text>
<text x="188.9" y="129.1" transform="rotate(-90 188.9 129.1)">HPVSS</text>
<text x="191.5" y="129.1" transform="rotate(-90 191.5 129.1)">IOVSS</text>
<text x="194" y="129.1" transform="rotate(-90 194 129.1)">SPKVSS</text>
<text x="196.5" y="129.1" transform="rotate(-90 196.5 129.1)">EP</text>
<text x="200.5" y="128">MIC1RP</text>
<text x="51" y="135.6">VIN</text>
<text x="55.8" y="135.6">VOUT</text>
<text x="35.4" y="141.9">+3V3</text>
<text x="51" y="138.1">EN</text>
<text x="56.8" y="142" transform="rotate(-90 56.8 142)">GND</text>
<text x="71" y="141.9">+1V8</text>
<text x="152.5" y="143.2">TLV320AIC3100IRHBT</text>
<text x="265.7" y="147">TPD4E05U06DQAR</text>
<text x="273" y="144.5">D1</text>
<text x="40.1" y="150.1">C4</text>
<text x="40.1" y="152.3">1uF</text>
<text x="53.8" y="152.1">GND</text>
<text x="75.7" y="150.1">C5</text>
<text x="75.7" y="152.3">1uF</text>
<text x="262.7" y="154.8">NC</text>
<text x="283.1" y="154.8">NC</text>
<text x="321.4" y="153.4">J2</text>
<text x="381" y="152.1">MK1</text>
<text x="381" y="154.6">CMR-2747PB-A</text>
<text x="36" y="159.7">GND</text>
<text x="71.6" y="159.7">GND</text>
<text x="262" y="159.9">D1+</text>
<text x="282.3" y="159.9">D2+</text>
<text x="262" y="165">D1-</text>
<text x="282.3" y="165">D2-</text>
<text x="262.7" y="170">NC</text>
<text x="283.1" y="170">NC</text>
<text x="274.2" y="174.8" transform="rotate(-90 274.2 174.8)">GND</text>
<text x="315" y="176.2">Helmet harness</text>
<text x="272.3" y="182.6">GND</text>
</g>
<g font-size="1.3" fill="#0f0f0f">
<text x="76.2" y="40.5">+5V</text>
<text x="86.3" y="40.5">GND</text>
<text x="233" y="40.5">SPK_P_OUT</text>
<text x="254" y="40.5">SPK_P</text>
<text x="271.7" y="40.7" transform="rotate(-90 271.7 40.7)">SPK_P</text>
<text x="279.3" y="40.7" transform="rotate(-90 279.3 40.7)">SPK_N</text>
<text x="34" y="45.6">+5V</text>
<text x="55.9" y="45.6">GND</text>
<text x="345.6" y="45.6">SPK_P</text>
<text x="389.9" y="45.6">SPK_P</text>
<text x="28.9" y="48.1">I2S_MCLK</text>
<text x="29" y="50.7">I2S_BCLK</text>
<text x="30.7" y="53.2">I2S_DIN</text>
<text x="55.9" y="50.7">I2S_WCLK</text>
<text x="55.9" y="53.2">I2S_DOUT</text>
<text x="55.9" y="48.1">GND</text>
<text x="233" y="53.2">SPK_N_OUT</text>
<text x="254" y="53.2">SPK_N</text>
<text x="345.5" y="48.1">SPK_N</text>
<text x="345.9" y="53.2">MIC_N</text>
<text x="346" y="50.7">MIC_P</text>
<text x="389.9" y="48.1">SPK_N</text>
<text x="389.9" y="50.7">MIC_P</text>
<text x="389.9" y="53.2">MIC_N</text>
<text x="24.9" y="58.3">CODEC_RESET</text>
<text x="30.3" y="55.8">I2C_SCL</text>
<text x="55.9" y="55.8">I2C_SDA</text>
<text x="55.9" y="58.3">GND</text>
<text x="340.1" y="58.3">HELMET_DET</text>
<text x="347.7" y="55.8">GND</text>
<text x="389.9" y="58.3">GND</text>
<text x="389.9" y="55.8">GND</text>
<text x="132" y="89.1" transform="rotate(-90 132 89.1)">I2C_SCL</text>
<text x="139.6" y="89.1" transform="rotate(-90 139.6 89.1)">I2C_SDA</text>
<text x="182.8" y="86.4" transform="rotate(-90 182.8 86.4)">+3.3VA</text>
<text x="185.3" y="86.4" transform="rotate(-90 185.3 86.4)">+1V8</text>
<text x="187.8" y="86.4" transform="rotate(-90 187.8 86.4)">+3.3VA</text>
<text x="190.4" y="86.4" transform="rotate(-90 190.4 86.4)">+3V3</text>
<text x="192.9" y="86.4" transform="rotate(-90 192.9 86.4)">+5V</text>
<text x="195.5" y="86.4" transform="rotate(-90 195.5 86.4)">+5V</text>
<text x="124.3" y="92.9" transform="rotate(-90 124.3 92.9)">HELMET_DET</text>
<text x="147.2" y="94.5" transform="rotate(-90 147.2 94.5)">CODEC_RESET</text>
<text x="241.2" y="91.5" transform="rotate(-90 241.2 91.5)">MICBIAS</text>
<text x="41.6" y="96.4">+5V</text>
<text x="41.6" y="98.9">+5V</text>
<text x="66" y="96.4">+3V3</text>
<text x="124.4" y="101.5">+3.3VA</text>
<text x="154.4" y="96.4">CODEC_RESET</text>
<text x="159.9" y="101.5">I2C_SCL</text>
<text x="213.3" y="101.5">SPK_N_OUT</text>
<text x="213.3" y="96.4">SPK_P_OUT</text>
<text x="159.8" y="104">I2C_SDA</text>
<text x="241.2" y="107.4" transform="rotate(-90 241.2 107.4)">MIC_P</text>
<text x="250.7" y="106.6">MIC_P</text>
<text x="266.7" y="106.6">MIC1LP</text>
<text x="279.3" y="104.2" transform="rotate(-90 279.3 104.2)">MIC_P</text>
<text x="292" y="104.2" transform="rotate(-90 292 104.2)">MIC_N</text>
<text x="358.3" y="106.6">LS_SERIES</text>
<text x="362.1" y="104">SPK_P</text>
<text x="158.5" y="111.6">I2S_DOUT</text>
<text x="160.2" y="109.1">I2S_DIN</text>
<text x="101.5" y="116.2" transform="rotate(-90 101.5 116.2)">+3.3VA</text>
<text x="158.4" y="116.7">I2S_WCLK</text>
<text x="158.6" y="114.2">I2S_BCLK</text>
<text x="213.3" y="116.7">GND</text>
<text x="213.3" y="119.3">MIC1LM</text>
<text x="250.7" y="119.3">MIC_N</text>
<text x="266.7" y="119.3">MIC1LM</text>
<text x="158.4" y="121.8">I2S_MCLK</text>
<text x="213.3" y="124.3">MIC1LP</text>
<text x="213.3" y="121.8">MICBIAS</text>
<text x="358.3" y="121.8">LS_SERIES</text>
<text x="362" y="124.3">SPK_N</text>
<text x="156" y="126.9">HELMET_DET</text>
<text x="40.4" y="137">+3V3</text>
<text x="40.4" y="134.5">+3V3</text>
<text x="66" y="134.5">+1V8</text>
<text x="182.8" y="141.3" transform="rotate(-90 182.8 141.3)">GND</text>
<text x="185.3" y="141.3" transform="rotate(-90 185.3 141.3)">GND</text>
<text x="187.8" y="141.3" transform="rotate(-90 187.8 141.3)">GND</text>
<text x="190.4" y="141.3" transform="rotate(-90 190.4 141.3)">GND</text>
<text x="192.9" y="141.3" transform="rotate(-90 192.9 141.3)">GND</text>
<text x="195.5" y="141.3" transform="rotate(-90 195.5 141.3)">GND</text>
<text x="375.8" y="144.8" transform="rotate(-90 375.8 144.8)">MIC_P</text>
<text x="252.9" y="159.9">SPK_P</text>
<text x="289.5" y="159.9">MIC_P</text>
<text x="308.7" y="159.9">SPK_N</text>
<text x="308.7" y="157.4">SPK_P</text>
<text x="252.8" y="165">SPK_N</text>
<text x="289.5" y="165">MIC_N</text>
<text x="309.1" y="165">MIC_N</text>
<text x="309.2" y="162.4">MIC_P</text>
<text x="310.9" y="167.5">GND</text>
<text x="375.8" y="165.9" transform="rotate(-90 375.8 165.9)">MIC_N</text>
<text x="303.3" y="170.1">HELMET_DET</text>
</g>
<g font-size="1.3" fill="#a90000">
<text x="41.8" y="45.6">1</text>
<text x="50.7" y="45.6">2</text>
<text x="355.5" y="45.6">1</text>
<text x="384.7" y="45.6">1</text>
<text x="41.8" y="48.1">3</text>
<text x="41.8" y="50.7">5</text>
<text x="41.8" y="53.2">7</text>
<text x="50.7" y="48.1">4</text>
<text x="50.7" y="50.7">6</text>
<text x="50.7" y="53.2">8</text>
<text x="355.5" y="48.1">2</text>
<text x="355.5" y="50.7">3</text>
<text x="355.5" y="53.2">4</text>
<text x="384.7" y="48.1">2</text>
<text x="384.7" y="50.7">3</text>
<text x="384.7" y="53.2">4</text>
<text x="41.2" y="58.3">11</text>
<text x="41.8" y="55.7">9</text>
<text x="50.1" y="55.7">10</text>
<text x="50.1" y="58.3">12</text>
<text x="355.5" y="55.7">5</text>
<text x="355.5" y="58.3">6</text>
<text x="384.7" y="55.7">5</text>
<text x="384.7" y="58.3">6</text>
<text x="182.7" y="94" transform="rotate(-90 182.7 94)">17</text>
<text x="185.3" y="93.4" transform="rotate(-90 185.3 93.4)">3</text>
<text x="187.8" y="94" transform="rotate(-90 187.8 94)">28</text>
<text x="190.4" y="93.4" transform="rotate(-90 190.4 93.4)">2</text>
<text x="192.9" y="94" transform="rotate(-90 192.9 94)">21</text>
<text x="195.4" y="94" transform="rotate(-90 195.4 94)">24</text>
<text x="48.8" y="96.4">1</text>
<text x="48.8" y="98.9">3</text>
<text x="61.5" y="96.4">5</text>
<text x="170.1" y="101.5">10</text>
<text x="170.1" y="96.4">31</text>
<text x="208.2" y="101.5">19</text>
<text x="208.2" y="96.4">22</text>
<text x="55.7" y="106.1" transform="rotate(-90 55.7 106.1)">2</text>
<text x="170.7" y="104">9</text>
<text x="371.4" y="104">1</text>
<text x="371.4" y="106.5">2</text>
<text x="170.7" y="111.6">4</text>
<text x="170.7" y="109.1">5</text>
<text x="208.2" y="109.1">27</text>
<text x="208.2" y="111.6">30</text>
<text x="170.7" y="116.7">6</text>
<text x="170.7" y="114.2">7</text>
<text x="208.2" y="116.7">11</text>
<text x="208.2" y="119.2">15</text>
<text x="170.7" y="121.8">8</text>
<text x="208.2" y="121.8">12</text>
<text x="208.2" y="124.3">13</text>
<text x="371.4" y="121.8">1</text>
<text x="371.4" y="124.3">2</text>
<text x="170.1" y="126.9">32</text>
<text x="190.4" y="131.5" transform="rotate(-90 190.4 131.5)">1</text>
<text x="208.2" y="126.9">14</text>
<text x="48.8" y="134.5">1</text>
<text x="48.8" y="137">3</text>
<text x="61.5" y="134.5">5</text>
<text x="182.7" y="132.1" transform="rotate(-90 182.7 132.1)">16</text>
<text x="185.3" y="132.1" transform="rotate(-90 185.3 132.1)">18</text>
<text x="187.8" y="132.1" transform="rotate(-90 187.8 132.1)">29</text>
<text x="192.9" y="132.1" transform="rotate(-90 192.9 132.1)">20</text>
<text x="195.4" y="132.1" transform="rotate(-90 195.4 132.1)">33</text>
<text x="55.7" y="144.2" transform="rotate(-90 55.7 144.2)">2</text>
<text x="375.8" y="149.3" transform="rotate(-90 375.8 149.3)">2</text>
<text x="262.8" y="157">10</text>
<text x="283.7" y="157">7</text>
<text x="318.7" y="157.3">1</text>
<text x="318.7" y="159.9">2</text>
<text x="375.8" y="156.9" transform="rotate(-90 375.8 156.9)">1</text>
<text x="263.4" y="162.1">1</text>
<text x="263.4" y="167.2">2</text>
<text x="283.7" y="162.1">4</text>
<text x="283.7" y="167.2">5</text>
<text x="318.7" y="162.4">3</text>
<text x="318.7" y="165">4</text>
<text x="318.7" y="167.5">5</text>
<text x="263.4" y="172.2">9</text>
<text x="276.4" y="173.5" transform="rotate(-90 276.4 173.5)">3</text>
<text x="283.7" y="172.2">6</text>
<text x="318.7" y="170">6</text>
</g>
<g font-size="1.3" fill="#0000c2">
<text x="101.6" y="57.3">I2C addr 0x18. Remove R1/R2 if the</text>
<text x="101.6" y="59.4">telemetry board already pulls up.</text>
<text x="147.3" y="59.9">C7/C8 AVDD</text>
<text x="162.2" y="59.9">C9 HPVDD</text>
<text x="174.7" y="59.9">C10/C11 DVDD</text>
<text x="192.2" y="59.9">C12 IOVDD</text>
<text x="205.4" y="59.9">C13/C14/C15 SPKVDD</text>
<text x="147.3" y="61.9">Place each 0.1uF within 2 mm of its supply pin.</text>
<text x="236.2" y="65">Filterless class-D -&gt; FB + 1nF (TI EMI guidance)</text>
<text x="22.8" y="70">I2S_DIN = audio TO helmet (codec input)</text>
<text x="236.2" y="67">before 1-2 m of harness. 2x 8R speakers in</text>
<text x="236.2" y="69">series = 16R load (~0.7 W max @ 5 V).</text>
<text x="22.8" y="72.1">I2S_DOUT = mic audio FROM codec</text>
<text x="22.8" y="74.1">Codec is I2S slave; BCLK can feed PLL</text>
<text x="22.8" y="76.2">if MCLK is unavailable.</text>
<text x="340.3" y="72.6">MAGNETIC BREAKAWAY: J3 (car, spring pins)</text>
<text x="340.3" y="74.6">mates J4 (helmet pigtail, flat targets).</text>
<text x="340.3" y="76.7">No latch -- pulls apart when driver exits.</text>
<text x="340.3" y="78.7">J4 pin 6 strapped to pin 5 in the helmet:</text>
<text x="340.3" y="80.8">HELMET_DET reads low when connected.</text>
<text x="86.3" y="123.4">AVDD/HPVDD fed through FB1 to keep</text>
<text x="86.3" y="125.4">digital + class-D switching noise</text>
<text x="86.3" y="127.5">out of the mic preamp supply.</text>
<text x="236.2" y="131">R5 = mic load RL (2.2k per datasheet).</text>
<text x="236.2" y="133">C20: RF shunt (radio TX near the cable).</text>
<text x="236.2" y="135.1">R6: single mic-return-to-GND point, at codec.</text>
<text x="165.1" y="148.8">MICBIAS = 2.0 V (CMR-2747PB-A rated Vs).</text>
<text x="165.1" y="150.8">MIC PGA: MIC1LP/MIC1LM pseudo-differential.</text>
<text x="165.1" y="152.9">Enable ADC HPF (~150 Hz) to cut wind rumble.</text>
<text x="165.1" y="154.9">Cap speaker volume in firmware (hearing).</text>
<text x="165.1" y="157">VOL/MICDET unused -&gt; tied to GND.</text>
<text x="340.3" y="174.2">Speakers: in EPS ear pockets behind comfort liner.</text>
<text x="340.3" y="176.2">Mic: chin bar, ~1 cm from lips, foam windscreen.</text>
<text x="340.3" y="178.3">Cable: 4c + drain shielded, mic pair twisted.</text>
<text x="302.2" y="186.9">J2 pin 5 = cable shield/drain</text>
<text x="302.2" y="188.9">(GND at board end only)</text>
</g>
</svg>
